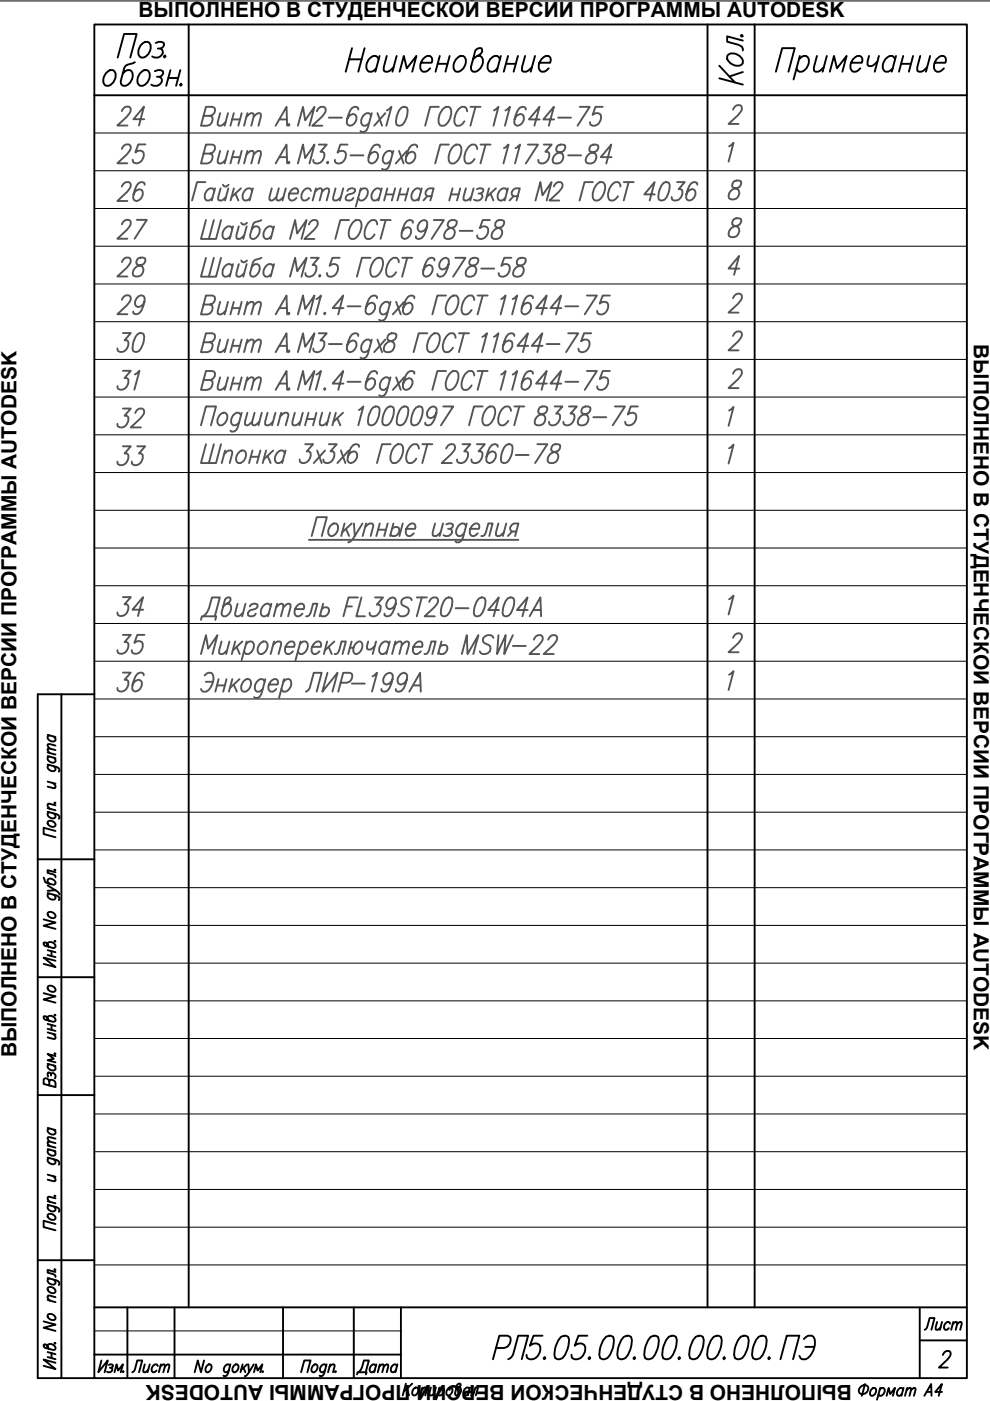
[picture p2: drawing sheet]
<svg xmlns="http://www.w3.org/2000/svg" width="210mm" height="297mm" viewBox="0 0 210 297" stroke-linecap="round" stroke-linejoin="round" font-family="sans-serif">
<!-- layer: OSN50 -->
<g fill="none" stroke="#000" stroke-width=".4">
<path d="M20 5.2h185v287h-185zM40 5.2v272M150 5.2v272M160 5.2v272M20 20.2h185M13 147.2v145M20 147.2h-12v145h12M8 182.2h12M8 207.2h12M8 232.2h12M8 267.2h12M20 277.2h185"/>
<path d="M27 277.2v15M37 277.2v15M60 277.2v15M75 277.2v15M85 277.2v15M195 277.2v15M20 287.2h65M195 284.2h10"/>
</g>
<!-- layer: TEXT -->
<g fill="none" stroke="#000" stroke-width=".4">
<path d="M22.4 15.6l1-.7h.5a1.39 1.39 0 0 1 .5 1.9 1.84 1.84 0 0 1-1.9 1.4 1.38 1.38 0 0 1-.5-1.9zM25 12.2l1.3-5h2.7l-1.4 5M28.6 13.2l-1.9 .7-.3 .5-.8 2.8 .2 .8a1.22 1.22 0 0 0 1.8-.5 2.1 2.1 0 0 0 .3-2.4l-.3-.2h-.6l-1 .7M29.7 15.6l.9-.7h.6a1.39 1.39 0 0 1 .4 1.9 1.84 1.84 0 0 1-1.9 1.4 1.38 1.38 0 0 1-.4-1.9zM29.8 9.6a1.22 1.22 0 0 1 1.9-.5 2.11 2.11 0 0 1-1.8 3.1 1.39 1.39 0 0 1-.4-1.9zM32.8 15.1l.7-.2h.5l.5 .2a.98 .98 0 0 1-1.2 1.2M33 9.1l.7-.2h.5l.5 .2a.98 .98 0 0 1-1.2 1.2M33.8 16.3l.5 .5a1.37 1.37 0 0 1-.7 1.3 1.37 1.37 0 0 1-1.5-.1M34 10.3l.5 .5a1.37 1.37 0 0 1-.7 1.3 1.37 1.37 0 0 1-1.5-.1M35 11.7l-.3 .3 .2 .2 .2-.2M35.7 16.5h2.1M36.1 14.9l-.9 3.3"/>
<path d="M38.2 14.9l-.9 3.3M38.4 17.7l-.2 .3 .1 .2 .2-.2M152.5 13.9l3.3 3.6M152.5 16.6l5 1.3M154.4 11.6a2.11 2.11 0 0 1 3.1 1.8 1.39 1.39 0 0 1-1.9 .4 1.84 1.84 0 0 1-1.4-1.9zM157.3 7.4l.2 .2-.2 .2-.3-.3M157.5 8.6l-3.3-.9v1.2l2.3 .6 .8 .4 .2 .8M157.5 15.3l-2.9 .9M164.5 15.2l1.3-5h2.7l-1.3 5M169.4 12.6l.9-.7h.6a1.39 1.39 0 0 1 .5 1.9 1.83 1.83 0 0 1-1.9 1.4l-.6-.7M169.6 11.9l-1.3 5M173.2 11.9l-.6 2.4v.7l.3 .2h.6l1.2-.9"/>
<path d="M175.3 11.9l-.9 3.3M175.9 15.2l.9-3.3 .7 2.6 2-2.6-.9 3.3M180.4 13.3h2.3a1.03 1.03 0 0 0-.3-1.4 2.1 2.1 0 0 0-1.8 3.1l.3 .2h.6l.9-.7M184.3 11.9l-.4 1.2v.7l.4 .2h.5l1.2-.9M186.4 11.9l-.9 3.3M189.8 12.6l-.6-.7a2.13 2.13 0 0 0-1.8 3.1l.3 .2h.6l1-.7M190 11.9l-.9 3.3M191.1 13.5h2M191.5 11.9l-.9 3.3M193.6 11.9l-.9 3.3M195.1 11.9l-.6 2.4v.7l.3 .2h.6l1.2-.9M197.2 11.9l-.9 3.3"/>
<path d="M198.2 13.3h2.2a1.03 1.03 0 0 0-.3-1.4 2.1 2.1 0 0 0-1.8 3.1l.3 .2h.6l.9-.7M10.1 159.5l1.7 .5M10.1 155.8l1.7 .5M10.5 155.9l-.3 .1a.95 .95 0 0 0 .4 1.1 .95 .95 0 0 0 1 0l.2-.5-.4-.4M11.8 159l-1.6-.3-.1 .4 .5 .6M11.8 158.1l-1.6-.3-.1 .3 .5 .6M10.1 172.1l1.9 .5a.76 .76 0 0 1 .6 .8l-.1 .2M10.1 162.1l1.9 .5a.76 .76 0 0 1 .6 .8l-.1 .2M10.1 171.4l1.7 .4M10.1 165.7l1.7 .5M10.1 160.3l1.7 .4M10.2 174.1a1.07 1.07 0 0 1 1.6 .9 1.01 1.01 0 0 1-1.1 .2 1.01 1.01 0 0 1-.6-.9z"/>
<path d="M10.5 172.2l-.3 .1a.93 .93 0 0 0 .4 1.1 .93 .93 0 0 0 1.2-.2v-.3l-.4-.4M10.5 162.2l-.3 .1a.93 .93 0 0 0 .4 1.1 .93 .93 0 0 0 1.2-.2v-.3l-.4-.4M10.5 160.4l-.3 .1a.93 .93 0 0 0 .4 1.1 .93 .93 0 0 0 1.2-.2v-.3l-.4-.5M11.3 166l.5 .7-.2 .4-1.5-.3M11.6 170.1l.2 .2-.3-.1M11.8 176.2l-2.6-.7v1.3l2.6 .7M11.8 170.7l-1.6-.3-.1 .5 .5 .6M9.2 194.9l2.6 .7-2.6 .7 2.6 .6M9.2 186.1l.4 .9 .3 .2 1.4 .4 .5-.3a1.01 1.01 0 0 0-.6-.9 1.01 1.01 0 0 0-1.1 .2l.1 .5 .3 .3M10.1 189.3l1.9 .6a.76 .76 0 0 1 .6 .8l-.1 .1M10.1 187.7l1.7 1.1-1.7 .1M10.2 193.5a.95 .95 0 0 1 1.1 0 .95 .95 0 0 1 .3 1 .96 .96 0 0 1-1 0 .96 .96 0 0 1-.4-1z"/>
<path d="M10.5 189.4l-.3 .2a.93 .93 0 0 0 .4 1 .93 .93 0 0 0 1.2-.1v-.3l-.4-.5M11.6 199.5l.2 .1-.3-.1M11.6 184.3l.2 .2-.3-.1M11.8 188.8l.4 .3 .4 .5M11.8 184.9l-1.7-.4v.6l1.5 .5 .2 .4M9.2 210.6l2.6 .7-2.6 .6 2.6 .7M10.1 200.3v-.3a1.01 1.01 0 0 1 1.1-.2 1.01 1.01 0 0 1 .6 1l-.5 .2-1.8-.5-.3-.3 .2-.4a.77 .77 0 0 1 .8 .7l.3 .3M10.1 215.9v-.2a1.01 1.01 0 0 1 1.1-.2 1.01 1.01 0 0 1 .6 .9l-.5 .2-1.8-.4-.3-.4 .2-.3a.77 .77 0 0 1 .8 .7l.3 .2M10.1 201.5l1.7 .4M10.1 202.5l1.7 .4M10.1 218.9l1.7 .4M10.1 217.1l1.7 .4"/>
<path d="M10.1 218.1l1.7 .5M10.2 209.1a.95 .95 0 0 1 1.1 0 .95 .95 0 0 1 .3 1.1 .96 .96 0 0 1-1-.1 .96 .96 0 0 1-.4-1zM10.9 201.7v1M10.9 217.3v1.1M11.3 219.2l.5 .6-.2 .5-1.5-.4M11.6 215.1l.2 .2-.3-.1M11.8 203.7l-2.6-.7 2.6 2-2.6-.6M10.1 239.1l1.7 .5M10.1 225.6l1.7 .4M10.5 239.3l-.3 .1a.95 .95 0 0 0 .4 1 .95 .95 0 0 0 1 0l.2-.4-.4-.5M10.5 229.3l-.3-.5a.55 .55 0 0 0-1 .1v.9l2.6 .7v-.9a.87 .87 0 0 0-1.2-.6l-.1 1.1M10.5 225.7l-.3 .1a.95 .95 0 0 0 .4 1 .95 .95 0 0 0 1 0l.2-.4-.4-.5"/>
<path d="M10.8 227.8l.1-.2a.55 .55 0 0 1 .9 .4l-.2 .6M10.8 228a.5 .5 0 0 0-.6-.6v.9M11.6 223.3l.2 .1h-.3M11.8 223.9l-1.7-.4 1.3 1-1.3 .3 1.7 .4M10.1 255.4l1.9 .6a.76 .76 0 0 1 .6 .8l-.1 .1M10.1 245.4l1.9 .5a.76 .76 0 0 1 .6 .9l-.1 .1M10.1 254.7l1.7 .4M10.1 249.1l1.7 .4M10.1 243.6l1.7 .5M10.1 242.9l1.7 .4M10.2 257.5a1.07 1.07 0 0 1 1.6 .9 1.01 1.01 0 0 1-1.1 .1 1.01 1.01 0 0 1-.6-.9zM10.5 255.5l-.3 .2a.93 .93 0 0 0 .4 1 .93 .93 0 0 0 1.2-.2v-.2l-.4-.5"/>
<path d="M10.5 245.5l-.3 .2a.93 .93 0 0 0 .4 1 .93 .93 0 0 0 1.2-.1v-.3l-.4-.5M10.5 243.7l-.3 .1a.93 .93 0 0 0 .4 1.1 .93 .93 0 0 0 1.2-.2v-.2l-.4-.5M11.3 249.4l.5 .6-.2 .4-1.5-.3M11.6 253.5l.2 .1-.3-.1M11.8 259.5l-2.6-.7v1.4l2.6 .6M11.8 254.1l-1.6-.3-.1 .4 .5 .6M11.8 242.4l-1.6-.4-.1 .4 .5 .6M11.8 241.4l-1.6-.3-.1 .3 .5 .6M10.1 271l1.9 .5a.76 .76 0 0 1 .6 .8l-.1 .2M10.1 275.6l1.7 .5M10.2 278.7a.95 .95 0 0 1 1.1 0 .95 .95 0 0 1 .3 1.1 .97 .97 0 0 1-1-.1 .97 .97 0 0 1-.4-1zM10.2 273a.95 .95 0 0 1 1.1 0 .95 .95 0 0 1 .3 1.1 .97 .97 0 0 1-1-.1 .97 .97 0 0 1-.4-1z"/>
<path d="M10.5 271.1l-.3 .1a.93 .93 0 0 0 .4 1 .93 .93 0 0 0 1.2-.1v-.3l-.4-.5M11.6 269.1l.2 .1h-.3M11.8 275l-1.6-.3-.1 .5 .5 .5M11.8 269.7l-1.7-.5v.6l1.5 .5 .2 .4M9.2 280.2l2.6 .6-2.6 .7 2.6 .7M10.1 285.5v-.3a.99 .99 0 0 1 1.1-.1 .99 .99 0 0 1 .6 .9l-.5 .2-1.8-.4-.3-.4 .2-.3a.77 .77 0 0 1 .8 .7l.3 .2M10.1 286.7l1.7 .4M10.1 287.7l1.7 .5M10.9 286.9v1M11.6 284.7l.2 .1h-.3M11.8 288.9l-2.6-.6 2.6 2-2.6-.7M21.5 288.4l-.7 2.5 2-2.5-.6 2.5"/>
<path d="M23.1 289.4l.3-.1 .5 .1-.1 .5-.5 .1M23.6 290l.2 .2a.68 .68 0 0 1-.4 .7 .68 .68 0 0 1-.7-.1M24.3 290.9l.4-1.6 .3 1.3 1.1-1.3-.5 1.6M43.3 288.4l-.7 2.5-.7-2.5-.6 2.5M43.8 289.6l.5-.3h.3a1.01 1.01 0 0 1 .1 1 1.01 1.01 0 0 1-.9 .6 .83 .83 0 0 1 0-1.3zM48.8 289.6l-.2-.2a.91 .91 0 0 0-1 .4 .91 .91 0 0 0 .2 1.1h.2l.5-.3M48.9 289.3l-.6 1.9a.72 .72 0 0 1-.8 .6l-.1-.1M49.5 289.6l.5-.3h.3a1.01 1.01 0 0 1 .2 1 1.01 1.01 0 0 1-.9 .6 .83 .83 0 0 1-.1-1.3zM51.4 289.3l-.4 1.6M51.6 290l.4 .9M52.4 289.3l-1.3 1.2M52.7 289.3l.1 1.6 1-1.6"/>
<path d="M52.8 290.9a1.11 1.11 0 0 1-.9 .9M53.8 290.9l.5-1.6 .3 1.3 1-1.3-.4 1.6M55.7 290.7l-.1 .2 .2-.1M63.8 290.9l.7-2.5h1.3l-.6 2.5M66.3 289.6l.5-.3h.3a1.01 1.01 0 0 1 .1 1 1.01 1.01 0 0 1-.9 .6 .83 .83 0 0 1 0-1.3zM69.2 289.6l-.2-.2a.91 .91 0 0 0-1 .4 .91 .91 0 0 0 .1 1.1h.3l.5-.3M69.2 289.3l-.5 1.9a.72 .72 0 0 1-.8 .6l-.1-.1M69.9 289.8l.6-.5 .4 .1-.3 1.5M70 289.3l-.4 1.6M71.1 290.7v.2l.1-.1M86.1 293.4l-.7 2.5M86.3 294.4l.4 1.5"/>
<path d="M87.4 293.4l-1.8 1.6M87.7 294.5l.4-.3h.3a1.01 1.01 0 0 1 .2 1.1 1.01 1.01 0 0 1-.9 .6 .83 .83 0 0 1 0-1.4zM89.4 294.7l.6-.5 .5 .1-.4 1.6M89.6 294.2l-.5 1.7M91.4 294.2l-.4 1.5 .5 .2 .6-.5M92.4 294.2l-.4 1.7M93.1 294.5a.61 .61 0 0 1 .9-.2 .96 .96 0 0 1 0 1.1 .96 .96 0 0 1-1.1 .3l-.1-.2M93.2 294.2l-.7 2.5M94.9 294.5l.5-.3h.3a.94 .94 0 0 1 .1 1.1 .94 .94 0 0 1-1 .4 1.06 1.06 0 0 1 .1-1.2zM97.2 294.2h.3a.93 .93 0 0 1 .1 1.1 .93 .93 0 0 1-1 .4l-.1-.3 .4-1.8 .4-.2 .3 .1a.8 .8 0 0 1-.7 .8l-.2 .2M99.5 294.5l-.2-.3a1.01 1.01 0 0 0-.9 .6 1.01 1.01 0 0 0 .1 1.1l.5-.2 .3-.2M99.7 294.2l-.5 1.7"/>
<path d="M99.9 295.9l.4-.2 .5-1.5h.6l-.5 1.7M182.4 294.2a.91 .91 0 0 1 .9-.6 .91 .91 0 0 1 .8 .8 1.12 1.12 0 0 1-.7 1.1 1.12 1.12 0 0 1-1.3-.4v-.2zM183.4 293.4l-.7 2.5M184.7 294.6l.5-.3h.3a1.01 1.01 0 0 1 .2 1 1.01 1.01 0 0 1-1 .6 .83 .83 0 0 1 0-1.3zM186.5 294.6a.61 .61 0 0 1 1-.2 1.06 1.06 0 0 1-1 1.5l-.2-.3M186.6 294.3l-.7 2.5M188 295.9l.4-1.6 .3 1.3 1.1-1.3-.5 1.6M191.5 294.6l-.3-.3a1.01 1.01 0 0 0-.9 .6 1.01 1.01 0 0 0 .2 1h.2l.5-.3M191.6 294.3l-.5 1.6M192.2 294.8l.6-.5 .4 .1-.4 1.5M192.3 294.3l-.4 1.6M193.1 294.8l.7-.5 .3 .1-.3 1.5"/>
<path d="M196 295.9l1.4-2.5 .1 2.5M196.5 295.1h.9M199.7 295.1h-1.4l1.4-1.7-.7 2.5M199.9 287.3l.1-.2a.88 .88 0 0 1 .6-.7 .88 .88 0 0 1 .9 .4 1.59 1.59 0 0 1-.6 1.5l-1.8 1.6h1.8"/>
</g>
<!-- layer: OSN25 -->
<g fill="none" stroke="#000" stroke-width=".21">
<path d="M0 .2h210M20 28.2h185M20 36.2h185M20 44.2h185M20 52.2h185M20 60.2h185M20 68.2h185M20 76.2h185M20 84.2h185M20 92.2h185M20 100.2h185M20 108.2h185"/>
<path d="M20 116.2h185M20 124.2h185M20 132.2h185M20 140.2h185M20 148.2h185M20 156.2h185M20 164.2h185M20 172.2h185M20 180.2h185M20 188.2h185M20 196.2h185M20 204.2h185"/>
<path d="M20 212.2h185M20 220.2h185M20 228.2h185M20 236.2h185M20 244.2h185M20 252.2h185M20 260.2h185M20 268.2h185M20 282.2h65"/>
</g>
<!-- layer: TEXT -->
<g fill="none" stroke="#545454" stroke-width=".4">
<path d="M43.2 24.6h1.3l.4 .2a1.36 1.36 0 0 1-.9 1.9h-1.4l1.1-4h1.3a1.01 1.01 0 0 1 .6 1.1 1.01 1.01 0 0 1-1.1 .8M43.2 32.6h1.3l.4 .2a1.36 1.36 0 0 1-.9 1.9h-1.4l1.1-4h1.3a1.01 1.01 0 0 1 .6 1.1 1.01 1.01 0 0 1-1.1 .8M43.6 38.6h-1.8l-1.1 3.9M45.6 39.9l-.7 2.6M46.7 24l-.5 1.9v.6l.2 .2h.5l.9-.8M46.7 32l-.5 1.9v.6l.2 .2h.5l.9-.8M46.8 39.9l-.5 1.9v.5l.7 .2 .9-.7M47.3 39.2l.1 .2a.69 .69 0 0 0 1.1-.2M48.3 24l-.7 2.7M48.3 32l-.7 2.7M48.4 39.9l-.7 2.6M49.2 25.3h1.7"/>
<path d="M49.2 33.3h1.7M49.6 24l-.7 2.7M49.6 32l-.7 2.7M49.6 39.9l-.7 2.6M51.1 39.9l-2 1.9M51.2 24l-.7 2.7M51.2 32l-.7 2.7M52.3 24.8l.9-.8 .6 .2v.6l-.5 1.9M52.3 32.8l.9-.8 .6 .2v.6l-.5 1.9M52.5 24l-.7 2.7M52.5 32l-.7 2.7M53.6 39.9l-.7 2.6"/>
<path d="M53.8 24.8l.9-.8 .6 .2v.6l-.5 1.9M53.8 32.8l.9-.8 .6 .2v.6l-.5 1.9M57.6 39.9l-.5 1.9v.5l.6 .2 .9-.7M58.4 26.7l2.3-4 .2 4M58.4 34.7l2.3-4 .2 4M59.1 39.9l-.5 1.9v.5l.6 .2 .9-.7M59.3 25.3h1.5M59.3 33.3h1.5M60.6 39.9l-.7 2.6M61.3 26.3l-.2 .2 .1 .2 .2-.2M61.3 34.3l-.2 .2 .1 .2 .2-.2M63.2 26.7l1-4 .5 2.8 2-2.8-1.1 4"/>
<path d="M63.2 34.7l1-4 .5 2.8 2-2.8-1.1 4M67 39.9l-.7 2.6M67.2 23.6v-.2a1 1 0 0 1 .8-.7 1 1 0 0 1 1 .3 1.8 1.8 0 0 1-.7 1.8l-2.1 1.9h2.1M67.6 30.7h1.7l-1.4 1.5h.5l.3 .2a1.6 1.6 0 0 1-.4 1.7 1.6 1.6 0 0 1-1.7 .4l-.2-.6M69.5 34.3l-.2 .2 .1 .2 .2-.2M69.7 24.9h2.8M71.1 39.9l-.4 1.9v.5l.2 .2h.4l1-.7M72.8 39.9l-.7 2.6M73.7 30.7h-1.5l-.6 1.7a1.01 1.01 0 0 1 1.4-.3 1.01 1.01 0 0 1 .2 1.4 1.29 1.29 0 0 1-.8 1.1 1.29 1.29 0 0 1-1.4-.3v-.4M74.3 32.9h2.7M76 23.2l-.1-.4-.4-.1-.8 .1a5.4 5.4 0 0 0-1.2 3.3l.2 .4a1.37 1.37 0 0 0 1.5-.3 1.37 1.37 0 0 0 .4-1.4l-.2-.4a.99 .99 0 0 0-1.5 .4l-.3 .5M76.5 39.9l-1.1 3.9"/>
<path d="M78.7 24.6l-.5-.6a1.66 1.66 0 0 0-1.4 2.5l.2 .2h.5l.8-.6M78.8 24l-.8 3a1.19 1.19 0 0 1-1.3 1l-.3-.2M80 24l1 2.7M80.5 31.2v-.4l-.4-.1-.8 .1a5.1 5.1 0 0 0-1.2 3.3l.2 .4a1.37 1.37 0 0 0 1.5-.3 1.37 1.37 0 0 0 .3-1.4l-.2-.4a.97 .97 0 0 0-1.4 .4l-.4 .5M80.9 39.9l-.7 2.6M81.7 24l-2.4 2.7M82 23.4l1-.7-1.1 4M82.1 39.9l-.7 2.6M83.2 32.6l-.2-.4a.97 .97 0 0 0-1.4 .4 1.48 1.48 0 0 0 0 2.1h.5l.7-.6M83.4 32l-.8 3a1.19 1.19 0 0 1-1.3 1l-.3-.2M83.8 39.9l-.7 2.6M84.6 32l1 2.7"/>
<path d="M85 39.9l-.7 2.6M85.1 22.8l.5-.1 .7 .1a4.1 4.1 0 0 1-1 3.7l-.5 .2-.7-.2a4.1 4.1 0 0 1 1-3.7zM86.3 32l-2.4 2.7M86.6 39.9l-.7 2.6M88.5 31.2l-.1-.4-.4-.1-.8 .1a5.3 5.3 0 0 0-1.2 3.3l.2 .4a1.37 1.37 0 0 0 1.5-.3 1.37 1.37 0 0 0 .4-1.4l-.2-.4a.99 .99 0 0 0-1.5 .4l-.3 .5M89.4 39.9l-.7 2.6M93 22.7h-1.8l-1.1 4M93.8 23.2a1 1 0 0 1 .9-.6 1 1 0 0 1 .9 .6 3.3 3.3 0 0 1-1.5 3.5h-.6a2.22 2.22 0 0 1 .1-3.1zM95.2 30.7h-1.9l-1 4M95.9 31.2a1.02 1.02 0 0 1 .9-.6 1.02 1.02 0 0 1 1 .6 3.3 3.3 0 0 1-1.6 3.5h-.6a2.24 2.24 0 0 1 .1-3.1zM95.9 39.9l-.7 2.6M97.6 39.9l-.7 2.6"/>
<path d="M98.8 39.9l-.5 1.9v.5l.7 .2 .9-.7M99 23.6l-.1-.6-.4-.3a1.99 1.99 0 0 0-1.9 1.5 2.01 2.01 0 0 0 .2 2.5 1.53 1.53 0 0 0 1.7-1M99.7 22.7h2.2M100.4 39.9l-.7 2.6M100.8 22.7l-1.1 4M101.2 31.6l-.3-.8-.2-.1a1.99 1.99 0 0 0-2 1.5 2.04 2.04 0 0 0 .3 2.5 1.53 1.53 0 0 0 1.6-1M101.9 30.7h2.1M103 30.7l-1.1 4M103.7 39.9l-.7 2.6M104.7 23.4l1-.7-1.1 4M105.2 39.9l-2 1.9M106.8 31.4l1-.7-1.1 4"/>
<path d="M107.2 23.4l.9-.7-1 4M107.7 39.9l-.7 2.6M109.3 31.4l1-.7-1.1 4M111.5 23.2l-.1-.4-.4-.1-.8 .1a5.3 5.3 0 0 0-1.2 3.3l.2 .4a1.37 1.37 0 0 0 1.5-.3 1.37 1.37 0 0 0 .4-1.4l-.2-.4a.99 .99 0 0 0-1.5 .4l-.3 .5M111.9 30.7h2.2l-2.6 4M114.4 25.3h-2.3l2.3-2.6-1.1 4M115.3 30.7h1.7l-1.4 1.5h.5l.3 .2a1.59 1.59 0 0 1-.4 1.7 1.59 1.59 0 0 1-1.7 .4l-.2-.6M117.5 39.5v-.1a.98 .98 0 0 1 .7-.8 .98 .98 0 0 1 1 .4 1.65 1.65 0 0 1-.7 1.7l-2 1.8h2.1M117.5 25.3h-2.3l2.2-2.6-1 4M118.3 30.8a.82 .82 0 0 0-.1 1.4 1.28 1.28 0 0 1 1.2 1.5 1.28 1.28 0 0 1-1.7 1l-.4-.2a1.58 1.58 0 0 1 1.2-2.1 1.23 1.23 0 0 0 1.3-1.6l-.4-.1zM118.3 24.9h2.8M120.5 32.9h2.7"/>
<path d="M122.9 22.7h2.1l-2.6 4M125.3 30.8a.85 .85 0 0 0-.1 1.4 1.28 1.28 0 0 1 1.2 1.5 1.28 1.28 0 0 1-1.7 1l-.4-.2a1.55 1.55 0 0 1 1.2-2.1 1.23 1.23 0 0 0 1.3-1.6l-.4-.1zM125.7 38.6h-1.8l-1 3.9M126.5 39.2a.98 .98 0 0 1 .9-.6 .98 .98 0 0 1 .8 .6 3.2 3.2 0 0 1-1.5 3.3h-.5a2.17 2.17 0 0 1 0-3zM127.8 22.7h-1.5l-.7 1.7a1.01 1.01 0 0 1 1.4-.3 1.01 1.01 0 0 1 .3 1.4 1.28 1.28 0 0 1-.8 1.1 1.28 1.28 0 0 1-1.4-.3v-.4M129.7 33.3h-2.3l2.2-2.6-1.1 4M131.6 39.5l-.1-.3-.4-.6a1.96 1.96 0 0 0-1.9 1.5 1.94 1.94 0 0 0 .2 2.4 1.48 1.48 0 0 0 1.6-.9M132.2 38.6h2.1M133.3 38.6l-1.1 3.9M140.7 38.8l.5-.2 .7 .2a4 4 0 0 1-1 3.5l-.5 .2-.7-.2a3.9 3.9 0 0 1 1-3.5zM143.6 38.6h1.6l-1.3 1.5h.4l.3 .2a1.56 1.56 0 0 1-.3 1.7 1.56 1.56 0 0 1-1.7 .3l-.2-.5M147.8 39.2v-.4l-.7-.2a2.87 2.87 0 0 0-1.6 2.6v.8l.2 .3a1.33 1.33 0 0 0 1.4-.2 1.33 1.33 0 0 0 .3-1.4l-.1-.4-.4-.2a1.47 1.47 0 0 0-1.4 1.1"/>
<path d="M154.6 31l.9-.7-1 4M155.4 23.2l.1-.1a1 1 0 0 1 .8-.8 1 1 0 0 1 1 .4 1.8 1.8 0 0 1-.8 1.7l-2 1.9h2.1M155.6 38.5a.84 .84 0 0 0-.1 1.3 1.28 1.28 0 0 1 1.2 1.5 1.28 1.28 0 0 1-1.7 1l-.4-.2a1.55 1.55 0 0 1 1.2-2.1 1.25 1.25 0 0 0 1.3-1.5l-.4-.2zM45.4 40.5l-.2-.4a1.31 1.31 0 0 0-1.8 1.3 .95 .95 0 0 0 .5 1.1h.4l.7-.5M49.9 41l.6 1.5M53.5 40.5l-.2-.4a1.31 1.31 0 0 0-1.9 1.3 .95 .95 0 0 0 .5 1.1h.4l.8-.5M61.3 41h1.8a.79 .79 0 0 0-.3-1.1 1.63 1.63 0 0 0-1.4 2.4 .97 .97 0 0 0 1.5-.3M65.9 40.5l-.2-.4a1.33 1.33 0 0 0-1.8 1.3v.6l.2 .3a.97 .97 0 0 0 1.5-.3M66.8 40.7l.9-.8 .6 .2v.6l-.5 1.8M68.3 40.7l.9-.8 .6 .2v.6l-.5 1.8M73.7 40.5a1.11 1.11 0 0 1 1.5-.4l.1 .4-.2 .3-1.2 .4a.87 .87 0 0 0-.6 1.1 1.1 1.1 0 0 0 1.6-.3M76.3 40.5a.97 .97 0 0 1 1.5-.4 1.66 1.66 0 0 1-1.4 2.4l-.5-.5"/>
<path d="M80.8 40.5l-.2-.4a1.33 1.33 0 0 0-1.8 1.3 1.03 1.03 0 0 0 .4 1.1h.5l.7-.5M81.8 41.2h1.6M84.6 41.2h1.7M89.3 40.5l-.2-.4a1.33 1.33 0 0 0-1.9 1.3 1.03 1.03 0 0 0 .5 1.1h.4l.8-.5M90.6 41.6l-.8 .9M91.5 41.6h-.9a.93 .93 0 0 1-.4-1 .93 .93 0 0 1 .9-.7h.8l-.7 2.6M95.6 41.2h1.6M101.1 40.1l.5-.2 .8 .2a.78 .78 0 0 1-.9 .9M101.9 41l.3 .4a1.06 1.06 0 0 1-.5 1.1 1.06 1.06 0 0 1-1.2-.2M104 41l.6 1.5M107.5 40.5l-.2-.4a1.31 1.31 0 0 0-1.8 1.3 .95 .95 0 0 0 .5 1.1h.4l.7-.5M108.9 41.6l-.9 .9"/>
<path d="M109.8 41.6h-.9a.92 .92 0 0 1-.4-1 .92 .92 0 0 1 .8-.7h.9l-.7 2.6M113.5 42.5l1.1-3.9 .4 2.8 1.9-2.8-1 3.9M138.8 41.2h-2.2l2.2-2.6-1 3.9M155.6 46.5a.84 .84 0 0 0-.1 1.3 1.28 1.28 0 0 1 1.2 1.5 1.28 1.28 0 0 1-1.7 1l-.4-.2a1.55 1.55 0 0 1 1.2-2.1 1.25 1.25 0 0 0 1.3-1.5l-.4-.2zM156.8 56.9h-2.3l2.2-2.6-1.1 4M43.2 64.6h1.3l.4 .2a1.36 1.36 0 0 1-.9 1.9h-1.4l1.1-4h1.3a1.01 1.01 0 0 1 .6 1.1 1.01 1.01 0 0 1-1.1 .8M43.2 72.6h1.3l.4 .2a1.36 1.36 0 0 1-.9 1.9h-1.4l1.1-4h1.3a1.01 1.01 0 0 1 .6 1.1 1.01 1.01 0 0 1-1.1 .8M46.7 64l-.5 1.9v.6l.2 .2h.5l.9-.8M46.7 72l-.5 1.9v.6l.2 .2h.5l.9-.8M46.7 80l-.5 1.9v.6l.2 .2h.5l.9-.8M48.3 64l-.7 2.7M48.3 72l-.7 2.7"/>
<path d="M48.3 80l-.7 2.7M49.2 65.3h1.7M49.2 73.3h1.7M49.6 64l-.7 2.7M49.6 72l-.7 2.7M49.6 80l-.7 2.7M51.2 64l-.7 2.7M51.2 72l-.7 2.7M51.2 80l-.7 2.7M52.3 64.8l.9-.8 .6 .2v.6l-.5 1.9M52.3 72.8l.9-.8 .6 .2v.6l-.5 1.9M52.5 64l-.7 2.7"/>
<path d="M52.5 72l-.7 2.7M52.5 80l-.7 2.7M53.8 64.8l.9-.8 .6 .2v.6l-.5 1.9M53.8 72.8l.9-.8 .6 .2v.6l-.5 1.9M58.4 66.7l2.3-4 .2 4M58.4 74.7l2.3-4 .2 4M59.3 65.3h1.5M59.3 73.3h1.5M61.3 66.3l-.2 .2 .1 .2 .2-.2M61.3 74.3l-.2 .2 .1 .2 .2-.2M63.2 66.7l1-4 .5 2.8 2-2.8-1.1 4M63.2 74.7l1-4 .5 2.8 2-2.8-1.1 4"/>
<path d="M67.1 63.4l1-.7-1.1 4M67.1 79.4l1-.7-1.1 4M67.6 70.7h1.7l-1.4 1.5h.5l.3 .2a1.6 1.6 0 0 1-.4 1.7 1.6 1.6 0 0 1-1.7 .4l-.2-.6M68.9 66.3l-.2 .2 .1 .2 .2-.2M69.7 72.9h2.8M72.8 65.3h-2.3l2.3-2.6-1.1 4M73.7 64.9h2.7M76 71.2l-.1-.3-.4-.2-.8 .2a5.4 5.4 0 0 0-1.2 3.2l.2 .4a1.37 1.37 0 0 0 1.5-.3 1.37 1.37 0 0 0 .4-1.4l-.2-.4a.99 .99 0 0 0-1.5 .4l-.3 .5M78.7 72.6l-.5-.6a1.66 1.66 0 0 0-1.4 2.5l.2 .2h.5l.8-.6M78.8 72l-.8 3a1.19 1.19 0 0 1-1.3 1l-.3-.2M79.9 63.2v-.3l-.4-.2-.8 .2a5.3 5.3 0 0 0-1.2 3.2l.2 .4a1.37 1.37 0 0 0 1.5-.3 1.37 1.37 0 0 0 .3-1.4l-.2-.4a.99 .99 0 0 0-1.4 .4l-.3 .5M79.9 79.2v-.3l-.4-.2-.8 .2a5.3 5.3 0 0 0-1.2 3.2l.2 .4a1.37 1.37 0 0 0 1.5-.3 1.37 1.37 0 0 0 .3-1.4l-.2-.4a.99 .99 0 0 0-1.4 .4l-.3 .5"/>
<path d="M80 72l1 2.7M81.7 72l-2.4 2.7M82.5 70.9a.84 .84 0 0 0-.1 1.3 1.28 1.28 0 0 1 1.2 1.5 1.28 1.28 0 0 1-1.7 1l-.4-.2a1.55 1.55 0 0 1 1.2-2.1 1.25 1.25 0 0 0 1.3-1.5l-.4-.2zM82.6 64.6l-.4-.6a1.66 1.66 0 0 0-1.4 2.5l.2 .2h.4l.8-.6M82.8 64l-.8 3a1.19 1.19 0 0 1-1.4 1l-.2-.2M82.8 80l-.8 3a1.19 1.19 0 0 1-1.4 1l-.2-.2M84 64l1 2.7M84 80l1 2.7M85.7 64l-2.4 2.7M85.7 80l-2.4 2.7M87.9 63.2l-.1-.3-.4-.2-.8 .2a5.1 5.1 0 0 0-1.2 3.2l.2 .4a1.38 1.38 0 0 0 1.5-.3 1.38 1.38 0 0 0 .4-1.4l-.3-.4a.99 .99 0 0 0-1.4 .4l-.3 .5M87.9 79.2l-.1-.3-.4-.2-.8 .2a5.1 5.1 0 0 0-1.2 3.2l.2 .4a1.38 1.38 0 0 0 1.5-.3 1.38 1.38 0 0 0 .4-1.4l-.3-.4a.99 .99 0 0 0-1.4 .4l-.3 .5"/>
<path d="M90.6 70.7h-1.8l-1.1 4M91.4 71.2a1.02 1.02 0 0 1 .9-.6 1.02 1.02 0 0 1 .9 .6 3.3 3.3 0 0 1-1.5 3.5h-.6a2.24 2.24 0 0 1 0-3.1zM94.6 62.7h-1.9l-1 4M94.6 78.7h-1.9l-1 4M95.3 63.2a1 1 0 0 1 .9-.6 1 1 0 0 1 1 .6 3.3 3.3 0 0 1-1.6 3.5h-.6a2.22 2.22 0 0 1 .1-3.1zM95.3 79.2a1 1 0 0 1 .9-.5 1 1 0 0 1 1 .5 3.3 3.3 0 0 1-1.6 3.5h-.6a2.22 2.22 0 0 1 .1-3.1zM96.6 71.6l-.2-.7-.3-.2a1.99 1.99 0 0 0-2 1.5 2.04 2.04 0 0 0 .3 2.5 1.53 1.53 0 0 0 1.6-1M97.3 70.7h2.1M98.4 70.7l-1.1 4M100.6 63.6l-.2-.6-.3-.3a1.99 1.99 0 0 0-2 1.5 2.01 2.01 0 0 0 .3 2.5 1.53 1.53 0 0 0 1.6-1M100.6 79.6l-.2-.6-.3-.3a1.99 1.99 0 0 0-2 1.5 2.01 2.01 0 0 0 .3 2.5 1.53 1.53 0 0 0 1.6-1M101.3 78.7h2.1"/>
<path d="M102.3 71.4l1-.7-1.1 4M102.3 62.7l-1 4M102.3 78.7l-1 4M104.7 71.4l1-.7-1.1 4M106.3 63.4l.9-.7-1 4M106.3 79.4l.9-.7-1 4M108.7 63.4l.9-.7-1 4M108.7 79.4l.9-.7-1 4M109.1 71.2l-.1-.3-.4-.2-.8 .2a5.3 5.3 0 0 0-1.2 3.2l.2 .4a1.37 1.37 0 0 0 1.5-.3 1.37 1.37 0 0 0 .3-1.4l-.2-.4a.99 .99 0 0 0-1.4 .4l-.3 .5M112 73.3h-2.3l2.2-2.6-1 4M113 63.2l-.1-.3-.4-.2-.8 .2a5.3 5.3 0 0 0-1.1 3.2l.2 .4a1.37 1.37 0 0 0 1.4-.3 1.37 1.37 0 0 0 .4-1.4l-.2-.4a.99 .99 0 0 0-1.5 .4l-.3 .5M113 79.2l-.1-.3-.4-.2-.8 .2a5.3 5.3 0 0 0-1.1 3.2l.2 .4a1.37 1.37 0 0 0 1.4-.3 1.37 1.37 0 0 0 .4-1.4l-.2-.4a.99 .99 0 0 0-1.5 .4l-.3 .5"/>
<path d="M115 73.3h-2.2l2.2-2.6-1.1 4M115.9 72.9h2.7M116 65.3h-2.3l2.2-2.6-1.1 4M119 65.3h-2.3l2.3-2.6-1.1 4M119.9 64.9h2.7M120.5 70.7h2.1l-2.6 4M124.4 62.7h2.2l-2.6 4M124.4 78.7h2.2l-2.6 4M125.3 70.7h-1.5l-.6 1.7a1.01 1.01 0 0 1 1.4-.3 1.01 1.01 0 0 1 .3 1.4 1.28 1.28 0 0 1-.9 1.1 1.28 1.28 0 0 1-1.3-.3l-.1-.4M129.3 62.7h-1.5l-.6 1.7a1.01 1.01 0 0 1 1.4-.3 1.01 1.01 0 0 1 .2 1.4 1.28 1.28 0 0 1-.8 1.1 1.28 1.28 0 0 1-1.3-.3l-.1-.4M129.3 78.7h-1.5l-.6 1.7a1.01 1.01 0 0 1 1.4-.3 1.01 1.01 0 0 1 .2 1.4 1.28 1.28 0 0 1-.8 1.1 1.28 1.28 0 0 1-1.3-.3l-.1-.4M155.4 63.2l.1-.2a1 1 0 0 1 .8-.7 1 1 0 0 1 1 .4 1.8 1.8 0 0 1-.8 1.7l-2 1.9h2.1"/>
<path d="M155.4 71.2l.1-.2a1 1 0 0 1 .8-.7 1 1 0 0 1 1 .4 1.8 1.8 0 0 1-.8 1.7l-2 1.9h2.1M155.4 79.2l.1-.2a1 1 0 0 1 .8-.7 1 1 0 0 1 1 .4 1.8 1.8 0 0 1-.8 1.7l-2 1.9h2.1M42.6 90.2l1.1-4h2.1l-1.1 4M43.2 80.6h1.3l.4 .2a1.36 1.36 0 0 1-.9 1.9h-1.4l1.1-4h1.3a1.01 1.01 0 0 1 .6 1.1 1.01 1.01 0 0 1-1.1 .8M46.5 88.1l.8-.6h.4a1.59 1.59 0 0 1-.7 2.7h-.4a1.1 1.1 0 0 1-.4-1.5zM49.2 81.3h1.7M51.1 88.1l-.5-.6a1.66 1.66 0 0 0-1.4 2.5l.3 .2h.4l.8-.6M51.2 87.5l-.8 3.1a1.19 1.19 0 0 1-1.3 .9l-.2-.2M52.3 80.8l.9-.8 .6 .2v.6l-.5 1.9M52.5 87.5l-.6 1.9v.6l.6 .2 1-.8M53.8 80.8l.9-.8 .6 .2v.6l-.5 1.9M54 87.5l-.5 1.9v.6l.5 .2 1-.8"/>
<path d="M55.5 87.5l-.7 2.7M56.7 87.5l-.5 1.9v.6l.3 .2h.4l1-.8M58.4 87.5l-.7 2.7M58.4 82.7l2.3-4 .2 4M59.3 81.3h1.5M59.4 88.3l1-.8h.4l.3 .2 .1 .4-.6 2.1M59.6 87.5l-.7 2.7M61.3 82.3l-.2 .2 .1 .2 .2-.2M62.5 87.5l-.5 1.9v.6l.3 .2h.4l1-.8M63.2 82.7l1-4 .5 2.8 2-2.8-1.1 4M64.2 87.5l-.7 2.7M65 88.8h1.7"/>
<path d="M65.4 87.5l-.7 2.7M67.1 87.5l-.7 2.7M68.3 87.5l-.5 1.9v.6l.3 .2h.4l1-.8M68.9 82.3l-.2 .2 .1 .2 .2-.2M70 87.5l-.7 2.7M71.2 87.5l-.7 2.7M71.5 88.7l.7 1.5M72.7 87.5l-2 1.9M72.8 81.3h-2.3l2.3-2.6-1.1 4M73.7 80.9h2.7M76.1 86.9l.9-.7-1 4M79.1 86.4l.5-.2 .7 .2a4.1 4.1 0 0 1-.9 3.6l-.5 .2-.8-.2a4.1 4.1 0 0 1 1-3.6z"/>
<path d="M82.2 86.4l.5-.2 .7 .2a4.1 4.1 0 0 1-1 3.6l-.5 .2-.7-.2a4.1 4.1 0 0 1 1-3.6zM82.6 80.6l-.4-.6a1.66 1.66 0 0 0-1.4 2.5l.2 .2h.4l.8-.6M85.2 86.4l.5-.2 .7 .2a4.1 4.1 0 0 1-.9 3.6l-.5 .2-.8-.2a4.1 4.1 0 0 1 1-3.6zM88.3 86.4l.5-.2 .7 .2a4.1 4.1 0 0 1-1 3.6l-.5 .2-.7-.2a4.1 4.1 0 0 1 1-3.6zM92.5 87.5a1.26 1.26 0 0 1-1.7 1 1.51 1.51 0 0 1 1.2-2.3l.4 .2 .2 .3a5.1 5.1 0 0 1-1.2 3.3l-.8 .2-.4-.2-.1-.4M94 86.2h2.1l-2.6 4M102.3 86.2h-1.8l-1.1 4M103.1 86.7a1 1 0 0 1 .9-.5 1 1 0 0 1 .9 .5 3.3 3.3 0 0 1-1.5 3.5h-.6a2.22 2.22 0 0 1 0-3.1zM108.3 87.1v-.4l-.5-.5a1.99 1.99 0 0 0-1.9 1.5 2.04 2.04 0 0 0 .3 2.5 1.52 1.52 0 0 0 1.6-1M109.1 86.2h2.1M110.1 86.2l-1.1 4M114.5 86.4a.82 .82 0 0 0-.1 1.3 1.28 1.28 0 0 1 1.2 1.5 1.28 1.28 0 0 1-1.7 1l-.4-.2a1.55 1.55 0 0 1 1.2-2.1 1.23 1.23 0 0 0 1.3-1.5l-.4-.2z"/>
<path d="M116 81.3h-2.3l2.2-2.6-1.1 4M117.6 86.2h1.7l-1.4 1.5h.5l.2 .2a1.6 1.6 0 0 1-.3 1.7 1.6 1.6 0 0 1-1.8 .4l-.1-.6M119 81.3h-2.3l2.3-2.6-1.1 4M119.9 80.9h2.7M120.6 86.2h1.7l-1.3 1.5h.4l.3 .2a1.6 1.6 0 0 1-.4 1.7 1.6 1.6 0 0 1-1.7 .4l-.2-.6M123.6 86.4a.82 .82 0 0 0 0 1.3 1.28 1.28 0 0 1 1.2 1.5 1.28 1.28 0 0 1-1.7 1l-.5-.2a1.58 1.58 0 0 1 1.2-2.1 1.23 1.23 0 0 0 1.3-1.5l-.4-.2zM125.8 88.5h2.7M130.4 86.2h2.1l-2.6 4M135.3 86.2h-1.6l-.6 1.7a1.01 1.01 0 0 1 1.4-.3 1.01 1.01 0 0 1 .3 1.4 1.28 1.28 0 0 1-.9 1.1 1.28 1.28 0 0 1-1.3-.3l-.1-.4M154.6 87l.9-.7-1 4M154.6 95l.9-.7-1 4M65.5 114.5h44.4"/>
<path d="M66.1 113.7l1.1-4h2.1l-1.1 4M70 111.6a.97 .97 0 0 1 1.5-.4 1.69 1.69 0 0 1-1.4 2.5 1.1 1.1 0 0 1-.4-1.6zM73 111l-.7 2.7M73.4 112.1l.6 1.6M74.6 111l-2.1 1.9M75 111l.2 2.7 1.7-2.7M75.2 113.7a1.89 1.89 0 0 1-1.4 1.3M77.4 111.7l1-.7h.4l.3 .2v.4l-.5 2.1M77.6 111l-.7 2.7M80.2 112.3h1.6M80.5 111l-.7 2.7M82.2 111l-.7 2.7"/>
<path d="M83.1 112.1a.87 .87 0 0 1 1.4-.2 .87 .87 0 0 1-.2 1.4 .99 .99 0 0 1-1.4 .2l-.1-.2M83.4 111l-.7 2.7M85.4 111l-.7 2.7M86.1 112.1h1.9a.74 .74 0 0 0 0-.8 .74 .74 0 0 0-.8-.3 1.79 1.79 0 0 0-.9 2.5l.2 .2h.5l.7-.6M92.2 111l-.5 1.9v.6l.3 .2h.5l.9-.8M93.9 111l-.7 2.7M94.6 111.2l.5-.2 .9 .2a.79 .79 0 0 1-1 .9M95.4 112.1l.4 .4a1.09 1.09 0 0 1-.6 1.1 1.09 1.09 0 0 1-1.2-.1M98.8 111.6a.76 .76 0 0 0-1.3-.4 1.55 1.55 0 0 0-.3 2.5h.4l.8-.6M99 111l-.9 3a1.23 1.23 0 0 1-1.3 1l-.2-.2M99.7 112.1h1.8a.79 .79 0 0 0-.3-1.1 1.66 1.66 0 0 0-1.4 2.5l.3 .2h.4l.8-.6M102 113.7l.7-.2 .8-2.5h.9l-.7 2.7"/>
<path d="M105.7 111l-.5 1.9v.6l.2 .2h.5l.9-.8M107.3 111l-.7 2.7M108.6 112.7l-.9 1M109.5 112.7h-.9a.86 .86 0 0 1 0-1.5l.4-.2h.9l-.7 2.7M42.6 138.7l1.1-4 .4 2.8 2-2.8-1.1 4M47 136l-.5 1.9v.6l.2 .2h.5l.9-.8M48.6 136l-.7 2.7M49.9 136l-.8 2.7M50.2 137.1l.6 1.6M51.4 136l-2 1.9M52.2 136.6l.7-.6h.5a1.6 1.6 0 0 1-.7 2.7h-.5l-.4-.6M52.3 136l-1.1 4"/>
<path d="M55.1 136.6l.7-.6h.5a1.6 1.6 0 0 1-.7 2.7h-.5a1.1 1.1 0 0 1-.4-1.6zM57.9 136.8l1-.8h.4l.3 .2v.4l-.5 2.1M58.1 136l-.7 2.7M60.5 137.1h1.9a.79 .79 0 0 0-.3-1.1 1.68 1.68 0 0 0-1.5 2.5 .97 .97 0 0 0 1.5-.4M63.6 136.6l.7-.6h.5a1.6 1.6 0 0 1-.7 2.7h-.5l-.4-.6M63.7 136l-1 4M66.2 137.1h1.8a.74 .74 0 0 0 0-.8 .74 .74 0 0 0-.8-.3 1.79 1.79 0 0 0-.9 2.5l.2 .2h.5l.7-.6M69.4 136l-.7 2.7M69.7 137.1l.6 1.6M70.9 136l-2 1.9M71 138.7l.6-.2 .8-2.5h.9l-.7 2.7M74.2 137.3h.8a1.64 1.64 0 0 1 1.4-1.3 1.62 1.62 0 0 1-.7 2.7h-.3a1.06 1.06 0 0 1-.4-1.4"/>
<path d="M74.5 136l-.7 2.7M78.1 136l-.3 1v.5l.3 .2 .8-.2 .6-.5M79.7 136l-.7 2.7M82.5 136.6l-.2-.4a.97 .97 0 0 0-1.5 .4 1.65 1.65 0 0 0-.2 1.9l.3 .2h.4l.8-.6M82.6 136l-.7 2.7M83.7 136.8l.9-.8 .6 .2v.6l-.5 1.9M83.8 136l-.7 2.7M85.2 136.8l.9-.8 .6 .2v.6l-.5 1.9M87.7 137.1h1.8a.74 .74 0 0 0 0-.8 .74 .74 0 0 0-.8-.3 1.79 1.79 0 0 0-.9 2.5l.2 .2h.5l.7-.6M90 138.7l.7-.2 .8-2.5h.9l-.7 2.7M93.3 137.1a.84 .84 0 0 1 .9-.4 .84 .84 0 0 1 .7 .8 1.18 1.18 0 0 1-1.8 1l-.1-.2M93.6 136l-.7 2.7"/>
<path d="M97.9 138.7l1.1-4 .1 4 2.3-4-1 4M104.6 135.2a1.15 1.15 0 0 0-1.5-.5 1.15 1.15 0 0 0-.6 1.5l1.4 .8a1.21 1.21 0 0 1-.6 1.5 1.21 1.21 0 0 1-1.6-.4M105.7 134.7l-.3 4 1.8-4-.3 4 1.8-4M108.7 137h2.8M113.2 135.6l.1-.2a1 1 0 0 1 .7-.7 1 1 0 0 1 1 .4 1.8 1.8 0 0 1-.7 1.7l-2.1 1.9h2.2M116.2 135.6l.1-.2a1 1 0 0 1 .8-.7 1 1 0 0 1 1 .4 1.8 1.8 0 0 1-.8 1.7l-2 1.9h2.1M154.6 127l.9-.7-1 4M155.4 135.2l.1-.1a1 1 0 0 1 .8-.8 1 1 0 0 1 1 .4 1.8 1.8 0 0 1-.8 1.7l-2 1.9h2.1M43.4 143.2a1 1 0 0 1 .9-.6 1 1 0 0 1 .9 .6 3.3 3.3 0 0 1-1.5 3.4h-.6l-.5-.5M43.6 144.6h1.5M46 145.3h1.7M46.4 144l-.7 2.6"/>
<path d="M48 144l-.7 2.6M49.3 144l-.8 2.6M49.6 145.1l.6 1.5M50.8 144l-2.1 1.9M51.5 144.6a.97 .97 0 0 1 1.5-.4 1.71 1.71 0 0 1-1.4 2.4 1.12 1.12 0 0 1-.4-1.5zM56.1 144.6a.76 .76 0 0 0-1.3-.4 1.58 1.58 0 0 0-.3 2.4h.4l.8-.5M56.3 144l-.8 3a1.19 1.19 0 0 1-1.4 1l-.2-.2M57 145.1h1.9a.74 .74 0 0 0 0-.8 .74 .74 0 0 0-.8-.3 1.79 1.79 0 0 0-1 2.5l.3 .1h.4l.8-.5M60.1 144.6a.97 .97 0 0 1 1.5-.4 1.69 1.69 0 0 1-1.5 2.4l-.4-.5M60.2 144l-1 4M64.9 146.6l.8-.7 .8-3.3h1.7l-1.1 4M69.4 142.6l-1.1 4 3.3-4-1.1 4"/>
<path d="M72.2 144.7h1.4a1.36 1.36 0 0 0 .9-1.9l-.4-.2h-1.3l-1.1 4M74.6 144.9h2.7M79 143.4l.9-.8-1 4M83.2 144a1.25 1.25 0 0 1-1.8 .9 1.54 1.54 0 0 1 1.3-2.3l.4 .2 .2 .4a5.3 5.3 0 0 1-1.2 3.3l-.8 .1-.4-.1v-.4M86.3 144a1.25 1.25 0 0 1-1.8 .9 1.54 1.54 0 0 1 1.2-2.3l.4 .2 .2 .4a5.3 5.3 0 0 1-1.1 3.3l-.9 .1-.4-.1v-.4M86.8 146.6l2.3-4 .1 4M87.6 145.3h1.5M154.6 143.1l.9-.8-1 4"/>
</g>
<text font-size="9.3" x="72" y="16.6">Наименование</text>
<text font-size="8.8" x="103.4" y="289.3">РЛ5.05.00.00.00.00.ПЭ</text>
<text font-size="8.4" fill="#545454" x="41.3" y="132.6">Двигатель FL39ST20-0404A</text>
<g font-size="7.9" fill="#545454">
<text x="23.6" y="36">25</text>
<text x="23.6" y="60">28</text>
<text x="41.3" y="60">Шайба М3.5 ГОСТ 6978-58</text>
<text x="23.6" y="84">31</text>
<text x="41.3" y="99.5">Шпонка 3х3х6 ГОСТ 23360-78</text>
<text x="23.6" y="131.9">34</text>
</g>
<g font-size="7.5" fill="#545454">
<text x="23.6" y="27.9">24</text>
<text x="23.6" y="43.7">26</text>
<text x="23.6" y="51.9">27</text>
<text x="41.3" y="51.9">Шайба М2 ГОСТ 6978-58</text>
<text x="23.6" y="67.7">29</text>
<text x="23.6" y="75.8">30</text>
<text x="23.6" y="91.7">32</text>
<text x="23.6" y="99.8">33</text>
<text x="23.6" y="139.7">35</text>
<text x="23.6" y="147.8">36</text>
</g>
<text font-size="6.6" x="74.4" y="292.8">Дата</text>
<g font-size="5.7">
<text x="194.7" y="283.3">Лист</text>
<text x="26.8" y="292.1">Лист</text>
</g>
<g font-size="4.4">
<text x="29.4" y="3.5">ВЫПОЛНЕНО В СТУДЕНЧЕСКОЙ ВЕРСИИ ПРОГРАММЫ AUTODESK</text>
<text x="206.5" y="72.9" transform="rotate(90 206.5 72.9)">ВЫПОЛНЕНО В СТУДЕНЧЕСКОЙ ВЕРСИИ ПРОГРАММЫ AUTODESK</text>
<text x="3.5" y="224.2" transform="rotate(-90 3.5 224.2)">ВЫПОЛНЕНО В СТУДЕНЧЕСКОЙ ВЕРСИИ ПРОГРАММЫ AUTODESK</text>
<text x="180.6" y="293.6" transform="rotate(-180 180.6 293.6)">ВЫПОЛНЕНО В СТУДЕНЧЕСКОЙ ВЕРСИИ ПРОГРАММЫ AUTODESK</text>
</g>
</svg>
